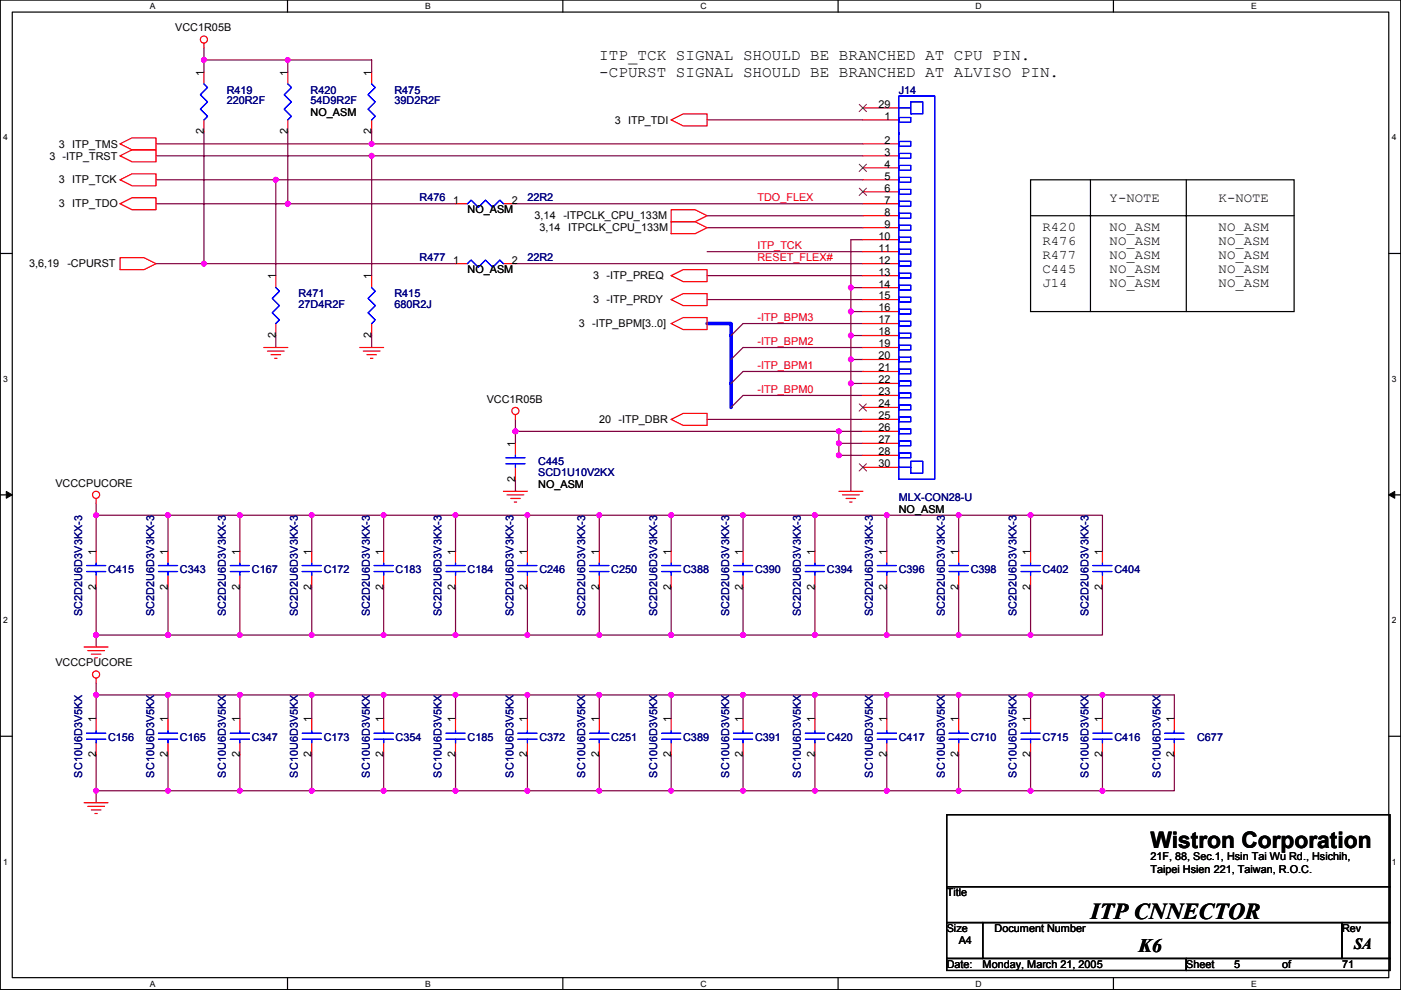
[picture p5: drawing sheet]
<svg xmlns="http://www.w3.org/2000/svg" width="297mm" height="210mm" viewBox="0 0 297 210" stroke-linecap="round" stroke-linejoin="round" font-family="sans-serif">
<path d="M.1 0h296.9v209.8h-296.9zM2.6 2.6h291.8v204.7h-291.8z" fill="none" stroke="#000" stroke-width=".25"/>
<g fill="#fff">
<path d="M31.8 .3h1.2v2h-1.2z"/>
<path d="M31.8 207.5h1.2v2.1h-1.2z"/>
</g>
<path d="M61 0v2.6M61 207.3v2.5" fill="none" stroke="#000" stroke-width=".25"/>
<g fill="#fff">
<path d="M90.1 .3h1.2v2h-1.2z"/>
<path d="M90.1 207.5h1.2v2.1h-1.2z"/>
</g>
<path d="M119.3 0v2.6M119.3 207.3v2.5" fill="none" stroke="#000" stroke-width=".25"/>
<g fill="#fff">
<path d="M148.5 .3h1.3v2h-1.3z"/>
<path d="M148.5 207.5h1.3v2.1h-1.3z"/>
</g>
<path d="M177.7 0v2.6M177.7 207.3v2.5" fill="none" stroke="#000" stroke-width=".25"/>
<g fill="#fff">
<path d="M206.9 .3h1.2v2h-1.2z"/>
<path d="M206.9 207.5h1.2v2.1h-1.2z"/>
</g>
<path d="M236.1 0v2.6M236.1 207.3v2.5" fill="none" stroke="#000" stroke-width=".25"/>
<g fill="#fff">
<path d="M265.2 .3h1.2v2h-1.2z"/>
<path d="M265.2 207.5h1.2v2.1h-1.2z"/>
<path d="M.7 28.2h1v2h-1z"/>
<path d="M295.1 28.2h1v2h-1z"/>
<path d="M.7 79.3h1v2.1h-1z"/>
<path d="M295.1 79.3h1v2.1h-1z"/>
</g>
<path d="M.1 53.7h2.5M294.4 53.7h2.6" fill="none" stroke="#000" stroke-width=".25"/>
<g fill="#fff">
<path d="M.7 130.5h1v2h-1z"/>
<path d="M295.1 130.5h1v2h-1z"/>
</g>
<path d="M.1 104.9h2.5M294.4 104.9h2.6" fill="none" stroke="#000" stroke-width=".25"/>
<path d="M1.3 104.2l1.3 .7-1.3 .7zM294.4 104.9l1.3-.7v1.4z" fill="#000" stroke="#000" stroke-width=".21"/>
<g fill="#fff">
<path d="M.7 181.7h1v2h-1z"/>
<path d="M295.1 181.7h1v2h-1z"/>
</g>
<g fill="none" stroke="#000" stroke-width=".25">
<path d="M218.5 38.1h55.9v28h-55.9zM231.2 38.1v28M251.5 38.1v28M218.5 45.7h55.9M.1 156.1h2.5M294.4 156.1h2.6M200.7 172.7h94v15.3h-94zM200.7 188h94v7.6h-94zM200.7 195.6h7.6v7.6h-7.6zM208.3 195.6h76.2v7.6h-76.2zM284.5 195.6h10.2v7.6h-10.2zM200.7 203.2h50.8v2.6h-50.8z"/>
<path d="M251.5 203.2h43.2v2.6h-43.2z"/>
</g>
<g fill="none" stroke="#800040" stroke-width=".25">
<path d="M43.2 10.2v5.1M43.2 12.7h35.6v2.6M61 12.7v2.6M33.1 38.1h25.4v20.3M33.1 33h149.8M33.1 30.5h45.7M43.2 28v27.9M58.5 38.1h124.4M61 28v15.2M78.8 28v2.5h104.1M78.8 33v25.4M149.9 25.4h33"/>
<path d="M33.1 43.2h63.5M33.1 55.9h63.5M109.3 43.2h73.6M109.3 55.9h73.6M149.9 58.4h33M149.9 45.7h33M149.9 48.3h33M149.9 53.4h33M182.9 50.8h-2.5v53.4M58.5 71.1v2.6M78.8 71.1v2.6M149.9 63.5h33"/>
<path d="M180.4 61h2.5M180.4 66.1h2.5M180.4 76.2h2.5M180.4 71.1h2.5M182.9 68.6h-25.4l-2.5 2.5M182.9 78.8h-25.4l-2.5 2.5M182.9 73.7h-25.4l-2.5 2.5M109.3 91.5h73.6M109.3 88.9v5.1M149.9 88.9h33M177.9 94h5M177.9 91.5v5h5"/>
<path d="M180.4 81.3h2.5M182.9 83.8h-25.4l-2.5 2.6M20.4 106.7v10.2M20.4 109.2h15.2M35.6 109.2h15.3v7.7M35.6 109.2v7.7M50.9 109.2h15.2M66.1 109.2h15.2v7.7M66.1 109.2v7.7M81.3 109.2h15.3v7.7M96.6 109.2h15.2v7.7M109.3 101.6v2.6"/>
<path d="M111.8 109.2h15.3v7.7M127.1 109.2h15.2v7.7M142.3 109.2h15.2v7.7M157.5 109.2h15.3M172.8 109.2h15.2v7.7M172.8 109.2v7.7M188 109.2h15.3v7.7M203.3 109.2h15.2M218.5 109.2h15.2v7.7M218.5 109.2v7.7M20.4 124.5v10.1h15.2M20.4 134.6v2.6"/>
<path d="M35.6 124.5v10.1M50.9 124.5v10.1h-15.3M50.9 134.6h15.2M66.1 124.5v10.1M81.3 124.5v10.1h-15.2M96.6 124.5v10.1h-15.3M96.6 134.6h15.2M111.8 124.5v10.1M127.1 124.5v10.1h-15.3M127.1 134.6h15.2M142.3 124.5v10.1M157.5 124.5v10.1h-15.2"/>
<path d="M157.5 134.6h30.5M172.8 124.5v10.1M188 124.5v10.1M203.3 124.5v10.1h-15.3M203.3 134.6h15.2M218.5 124.5v10.1M233.7 124.5v10.1h-15.2M20.4 144.8v7.6M20.4 147.3h15.2M35.6 147.3h15.3v5.1M35.6 147.3v5.1M50.9 147.3h30.4"/>
<path d="M66.1 147.3v5.1M81.3 147.3h15.3v5.1M81.3 147.3v5.1M96.6 147.3h15.2M111.8 147.3h15.3v5.1M111.8 147.3v5.1M127.1 147.3h15.2M142.3 147.3h15.2v5.1M142.3 147.3v5.1M157.5 147.3h30.5M172.8 147.3v5.1M188 147.3h15.3v5.1"/>
<path d="M188 147.3v5.1M203.3 147.3h15.2M218.5 147.3h15.2v5.1M218.5 147.3v5.1M233.7 147.3h15.3v5.1M20.4 160v10.2M20.4 167.7h15.2M35.6 160v7.7h15.3M50.9 160v7.7h15.2M66.1 160v7.7M81.3 160v7.7h-15.2M96.6 160v7.7h-15.3"/>
<path d="M111.8 160v7.7h-15.2M127.1 160v7.7h-15.3M142.3 160v7.7h-15.2M157.5 160v7.7h-15.2M172.8 160v7.7h-15.3M188 160v7.7h-15.2M203.3 160v7.7h-15.3M218.5 160v7.7h-15.2M218.5 167.7h15.2M233.7 160v7.7M249 160v7.7h-15.3"/>
</g>
<g fill="#f0f" stroke="#f0f" stroke-width=".25">
<circle cx="20.4" cy="109.2" r=".5"/>
<circle cx="35.6" cy="109.2" r=".5"/>
<circle cx="50.8" cy="109.2" r=".5"/>
<circle cx="66.1" cy="109.2" r=".5"/>
<circle cx="81.3" cy="109.2" r=".5"/>
<circle cx="96.6" cy="109.2" r=".5"/>
<circle cx="111.8" cy="109.2" r=".5"/>
<circle cx="127" cy="109.2" r=".5"/>
<circle cx="142.3" cy="109.2" r=".5"/>
<circle cx="157.5" cy="109.2" r=".5"/>
<circle cx="172.8" cy="109.2" r=".5"/>
<circle cx="188" cy="109.2" r=".5"/>
<circle cx="203.2" cy="109.2" r=".5"/>
<circle cx="218.5" cy="109.2" r=".5"/>
<circle cx="20.4" cy="134.6" r=".5"/>
<circle cx="35.6" cy="134.6" r=".5"/>
<circle cx="50.8" cy="134.6" r=".5"/>
<circle cx="66.1" cy="134.6" r=".5"/>
<circle cx="81.3" cy="134.6" r=".5"/>
<circle cx="96.6" cy="134.6" r=".5"/>
<circle cx="111.8" cy="134.6" r=".5"/>
<circle cx="127" cy="134.6" r=".5"/>
<circle cx="142.3" cy="134.6" r=".5"/>
<circle cx="157.5" cy="134.6" r=".5"/>
<circle cx="172.8" cy="134.6" r=".5"/>
<circle cx="188" cy="134.6" r=".5"/>
<circle cx="203.2" cy="134.6" r=".5"/>
<circle cx="218.5" cy="134.6" r=".5"/>
<circle cx="61" cy="43.2" r=".5"/>
<circle cx="78.8" cy="33" r=".5"/>
<circle cx="177.8" cy="94" r=".5"/>
<circle cx="58.5" cy="38.1" r=".5"/>
<circle cx="180.4" cy="76.2" r=".5"/>
<circle cx="180.4" cy="71.1" r=".5"/>
<circle cx="43.2" cy="55.9" r=".5"/>
<circle cx="180.4" cy="66" r=".5"/>
<circle cx="180.4" cy="61" r=".5"/>
<circle cx="177.8" cy="96.5" r=".5"/>
<circle cx="180.4" cy="81.3" r=".5"/>
<circle cx="78.8" cy="30.5" r=".5"/>
<circle cx="109.3" cy="91.4" r=".5"/>
<circle cx="43.2" cy="12.7" r=".5"/>
<circle cx="61" cy="12.7" r=".5"/>
<circle cx="177.8" cy="91.4" r=".5"/>
<circle cx="20.4" cy="147.3" r=".5"/>
<circle cx="35.6" cy="147.3" r=".5"/>
<circle cx="50.8" cy="147.3" r=".5"/>
<circle cx="66.1" cy="147.3" r=".5"/>
<circle cx="81.3" cy="147.3" r=".5"/>
<circle cx="96.6" cy="147.3" r=".5"/>
<circle cx="111.8" cy="147.3" r=".5"/>
<circle cx="127" cy="147.3" r=".5"/>
<circle cx="142.3" cy="147.3" r=".5"/>
<circle cx="157.5" cy="147.3" r=".5"/>
<circle cx="172.8" cy="147.3" r=".5"/>
<circle cx="188" cy="147.3" r=".5"/>
<circle cx="203.2" cy="147.3" r=".5"/>
<circle cx="218.5" cy="147.3" r=".5"/>
<circle cx="233.7" cy="147.3" r=".5"/>
<circle cx="20.4" cy="167.6" r=".5"/>
<circle cx="35.6" cy="167.6" r=".5"/>
<circle cx="50.8" cy="167.6" r=".5"/>
<circle cx="66.1" cy="167.6" r=".5"/>
<circle cx="81.3" cy="167.6" r=".5"/>
<circle cx="96.6" cy="167.6" r=".5"/>
<circle cx="111.8" cy="167.6" r=".5"/>
<circle cx="127" cy="167.6" r=".5"/>
<circle cx="142.3" cy="167.6" r=".5"/>
<circle cx="157.5" cy="167.6" r=".5"/>
<circle cx="172.8" cy="167.6" r=".5"/>
<circle cx="188" cy="167.6" r=".5"/>
<circle cx="203.2" cy="167.6" r=".5"/>
<circle cx="233.7" cy="167.6" r=".5"/>
<circle cx="218.5" cy="167.6" r=".5"/>
</g>
<path d="M149.9 68.6h5.1v17.8" fill="none" stroke="#00f" stroke-width=".76"/>
<g fill="none" stroke="#f00" stroke-width=".25">
<path d="M43.2 9.2v1M43.2 15.3v2.5M61 15.3v2.5M78.8 15.3v2.5M25.5 33l2.5-1.2h5.1v2.5h-5.1zM25.5 30.5l2.5-1.3h5.1v2.6h-5.1zM25.5 38.1l2.5-1.2h5.1v2.5h-5.1zM43.2 25.4v2.6M61 25.4v2.6M78.8 25.4v2.6M142.3 25.4l2.5-1.2h5.1v2.5h-5.1zM182.9 25.4h7.7"/>
<path d="M182.9 30.5h7.7M182.9 33h7.7M182.9 35.6h7.7M182.9 38.1h7.7M182.9 22.9h7.7M25.5 54.6h5l2.6 1.3-2.6 1.3h-5zM25.5 43.2l2.5-1.3h5.1v2.6h-5.1zM58.5 58.4v2.6M78.8 58.4v2.6M96.6 43.2h2.5M96.6 55.9h2.5M106.7 43.2h2.6"/>
<path d="M106.7 55.9h2.6M142.3 47h5.1l2.5 1.3-2.5 1.3h-5.1zM142.3 44.5h5.1l2.5 1.2-2.5 1.3h-5.1zM142.3 58.4l2.5-1.2h5.1v2.5h-5.1zM182.9 40.7h7.7M182.9 43.2h7.7M182.9 45.7h7.7M182.9 48.3h7.7M182.9 50.8h7.7M182.9 53.4h7.7M182.9 55.9h7.7M182.9 58.4h7.7"/>
<path d="M55.9 73.7h5.1M56.7 74.4h3.6M57.5 75.2h2M58.2 76h.5M58.5 68.6v2.5M76.3 73.7h5M77 74.4h3.6M77.8 75.2h2M78.5 76h.6M78.8 68.6v2.5M142.3 63.5l2.5-1.2h5.1v2.5h-5.1zM142.3 68.6l2.5-1.3h5.1v2.6h-5.1z"/>
<path d="M182.9 73.7h7.7M182.9 61h7.7M182.9 63.5h7.7M182.9 66.1h7.7M182.9 68.6h7.7M182.9 71.1h7.7M182.9 76.2h7.7M182.9 78.8h7.7M109.3 87.9v1M109.3 94v2.5M109.3 99.1v2.5M142.3 88.9l2.5-1.2h5.1v2.5h-5.1z"/>
<path d="M182.9 81.3h7.7M182.9 83.8h7.7M182.9 86.4h7.7M182.9 88.9h7.7M182.9 91.5h7.7M182.9 94h7.7M182.9 96.5h7.7M182.9 99.1h7.7M20.4 105.7v1M20.4 116.9v2.5M35.6 116.9v2.5M50.9 116.9v2.5"/>
<path d="M66.1 116.9v2.5M81.3 116.9v2.5M96.6 116.9v2.5M106.7 104.2h5.1M107.5 104.9h3.6M108.3 105.7h2M109 106.4h.5M111.8 116.9v2.5M127.1 116.9v2.5M142.3 116.9v2.5M157.5 116.9v2.5M172.8 116.9v2.5"/>
<path d="M177.9 104.2h5M178.6 104.9h3.6M179.4 105.7h2M180.1 106.4h.6M188 116.9v2.5M203.3 116.9v2.5M218.5 116.9v2.5M233.7 116.9v2.5M17.8 137.2h5.1M18.6 137.9h3.6M19.4 138.7h2M20.1 139.5h.5"/>
<path d="M20.4 121.9v2.6M35.6 121.9v2.6M50.9 121.9v2.6M66.1 121.9v2.6M81.3 121.9v2.6M96.6 121.9v2.6M111.8 121.9v2.6M127.1 121.9v2.6M142.3 121.9v2.6M157.5 121.9v2.6M172.8 121.9v2.6M188 121.9v2.6"/>
<path d="M203.3 121.9v2.6M218.5 121.9v2.6M233.7 121.9v2.6M20.4 143.8v1M20.4 152.4v2.6M20.4 157.5v2.5M35.6 152.4v2.6M35.6 157.5v2.5M50.9 152.4v2.6M50.9 157.5v2.5M66.1 152.4v2.6M66.1 157.5v2.5"/>
<path d="M81.3 152.4v2.6M81.3 157.5v2.5M96.6 152.4v2.6M96.6 157.5v2.5M111.8 152.4v2.6M111.8 157.5v2.5M127.1 152.4v2.6M127.1 157.5v2.5M142.3 152.4v2.6M142.3 157.5v2.5M157.5 152.4v2.6M157.5 157.5v2.5"/>
<path d="M172.8 152.4v2.6M172.8 157.5v2.5M188 152.4v2.6M188 157.5v2.5M203.3 152.4v2.6M203.3 157.5v2.5M218.5 152.4v2.6M218.5 157.5v2.5M233.7 152.4v2.6M233.7 157.5v2.5M249 152.4v2.6M249 157.5v2.5"/>
<path d="M17.8 170.2h5.1M18.6 171h3.6M19.4 171.7h2M20.1 172.5h.5"/>
<circle cx="43.2" cy="8.4" r=".76"/>
<circle cx="109.3" cy="87.1" r=".76"/>
<circle cx="20.4" cy="104.9" r=".76"/>
<circle cx="20.4" cy="143" r=".76"/>
</g>
<path d="M182.2 34.8l1.5 1.6M182.2 39.9l1.5 1.5M182.2 22.1l1.5 1.6M183.7 34.8l-1.5 1.6M183.7 39.9l-1.5 1.5M183.7 22.1l-1.5 1.6M182.2 85.6l1.5 1.6M182.2 98.3l1.5 1.6M183.7 85.6l-1.5 1.6M183.7 98.3l-1.5 1.6" fill="none" stroke="#804000" stroke-width=".21"/>
<g fill="none" stroke="#00f" stroke-width=".25">
<path d="M43.2 17.8l.8 .8-1.5 1.5 1.5 1.5-1.5 1.5 1.5 1.6-.8 .7M61 17.8l.8 .8-1.5 1.5 1.5 1.5-1.5 1.5 1.5 1.6-.8 .7M78.8 17.8l.8 .8-1.6 1.5 1.6 1.5-1.6 1.5 1.6 1.6-.8 .7M190.6 20.3h7.6v81.3h-7.6zM190.6 24.9h2.5v1h-2.5zM190.6 30h2.5v1h-2.5zM190.6 32.5h2.5v1h-2.5zM190.6 35.1h2.5v1h-2.5zM190.6 37.6h2.5v1h-2.5zM190.6 22.9h2.5M190.6 28v.5M193.1 21.6h2.5v2.6h-2.5z"/>
<path d="M99.1 43.2l.8-.8 1.5 1.6 1.5-1.6 1.6 1.6 1.5-1.6 .7 .8M99.1 55.9l.8-.8 1.5 1.6 1.5-1.6 1.6 1.6 1.5-1.6 .7 .8M190.6 40.2h2.5v1h-2.5zM190.6 42.7h2.5v1h-2.5zM190.6 45.2h2.5v1h-2.5zM190.6 47.8h2.5v1h-2.5zM190.6 50.3h2.5v1h-2.5zM190.6 52.9h2.5v1h-2.5zM190.6 55.4h2.5v1h-2.5zM190.6 57.9h2.5v1h-2.5zM58.5 61l.7 .7-1.5 1.6 1.5 1.5-1.5 1.5 1.5 1.5-.7 .8M78.8 61l.8 .7-1.6 1.6 1.6 1.5-1.6 1.5 1.6 1.5-.8 .8"/>
<path d="M190.6 60.5h2.5v1h-2.5zM190.6 63h2.5v1h-2.5zM190.6 65.6h2.5v1h-2.5zM190.6 68.1h2.5v1h-2.5zM190.6 70.6h2.5v1h-2.5zM190.6 73.2h2.5v1h-2.5zM190.6 75.7h2.5v1h-2.5zM190.6 78.3h2.5v1h-2.5zM107.2 97h4.1M107.2 98.3h4.1M109.3 96.5v.5M109.3 98.3v.8"/>
<path d="M190.6 80.8h2.5v1h-2.5zM190.6 83.3h2.5v1h-2.5zM190.6 85.9h2.5v1h-2.5zM190.6 88.4h2.5v1h-2.5zM190.6 91h2.5v1h-2.5zM190.6 93.5h2.5v1h-2.5zM190.6 96h2.5v1h-2.5zM190.6 99.1h2.5M193.1 97.8h2.5v2.6h-2.5zM18.3 119.9h4.1M20.4 119.4v.5M33.6 119.9h4.1"/>
<path d="M35.6 119.4v.5M48.8 119.9h4.1M50.9 119.4v.5M64.1 119.9h4M66.1 119.4v.5M79.3 119.9h4.1M81.3 119.4v.5M94.5 119.9h4.1M96.6 119.4v.5M109.8 119.9h4.1M111.8 119.4v.5M125 119.9h4.1"/>
<path d="M127.1 119.4v.5M140.3 119.9h4M142.3 119.4v.5M155.5 119.9h4.1M157.5 119.4v.5M170.7 119.9h4.1M172.8 119.4v.5M186 119.9h4.1M188 119.4v.5M201.2 119.9h4.1M203.3 119.4v.5M216.5 119.9h4"/>
<path d="M218.5 119.4v.5M231.7 119.9h4.1M233.7 119.4v.5M18.3 121.2h4.1M20.4 121.2v.7M33.6 121.2h4.1M35.6 121.2v.7M48.8 121.2h4.1M50.9 121.2v.7M64.1 121.2h4M66.1 121.2v.7M79.3 121.2h4.1"/>
<path d="M81.3 121.2v.7M94.5 121.2h4.1M96.6 121.2v.7M109.8 121.2h4.1M111.8 121.2v.7M125 121.2h4.1M127.1 121.2v.7M140.3 121.2h4M142.3 121.2v.7M155.5 121.2h4.1M157.5 121.2v.7M170.7 121.2h4.1"/>
<path d="M172.8 121.2v.7M186 121.2h4.1M188 121.2v.7M201.2 121.2h4.1M203.3 121.2v.7M216.5 121.2h4M218.5 121.2v.7M231.7 121.2h4.1M233.7 121.2v.7M18.3 155.5h4.1M18.3 156.7h4.1M20.4 155v.5"/>
<path d="M20.4 156.7v.8M33.6 155.5h4.1M33.6 156.7h4.1M35.6 155v.5M35.6 156.7v.8M48.8 155.5h4.1M48.8 156.7h4.1M50.9 155v.5M50.9 156.7v.8M64.1 155.5h4M64.1 156.7h4M66.1 155v.5"/>
<path d="M66.1 156.7v.8M79.3 155.5h4.1M79.3 156.7h4.1M81.3 155v.5M81.3 156.7v.8M94.5 155.5h4.1M94.5 156.7h4.1M96.6 155v.5M96.6 156.7v.8M109.8 155.5h4.1M109.8 156.7h4.1M111.8 155v.5"/>
<path d="M111.8 156.7v.8M125 155.5h4.1M125 156.7h4.1M127.1 155v.5M127.1 156.7v.8M140.3 155.5h4M140.3 156.7h4M142.3 155v.5M142.3 156.7v.8M155.5 155.5h4.1M155.5 156.7h4.1M157.5 155v.5"/>
<path d="M157.5 156.7v.8M170.7 155.5h4.1M170.7 156.7h4.1M172.8 155v.5M172.8 156.7v.8M186 155.5h4.1M186 156.7h4.1M188 155v.5M188 156.7v.8M201.2 155.5h4.1M201.2 156.7h4.1M203.3 155v.5"/>
<path d="M203.3 156.7v.8M216.5 155.5h4M216.5 156.7h4M218.5 155v.5M218.5 156.7v.8M231.7 155.5h4.1M231.7 156.7h4.1M233.7 155v.5M233.7 156.7v.8M246.9 155.5h4.1M246.9 156.7h4.1M249 155v.5"/>
<path d="M249 156.7v.8"/>
</g>
<g font-size="4.8">
<text x="243.9" y="179.7">Wistron Corporation</text>
<text x="231.2" y="194.9">ITP CNNECTOR</text>
</g>
<text font-size="4.1" x="241.4" y="201.8">K6</text>
<g font-size="3.3">
<text x="127.1" y="12.8">ITP_TCK SIGNAL SHOULD BE BRANCHED AT CPU PIN.</text>
<text x="127.1" y="16.4">-CPURST SIGNAL SHOULD BE BRANCHED AT ALVISO PIN.</text>
<text x="287.1" y="201.1">SA</text>
</g>
<g font-size="2.8">
<text x="235.3" y="42.9">Y-NOTE</text>
<text x="258.4" y="42.9">K-NOTE</text>
<text x="221" y="48.9">R420</text>
<text x="221" y="51.9">R476</text>
<text x="235.3" y="48.9">NO_ASM</text>
<text x="235.3" y="51.9">NO_ASM</text>
<text x="258.4" y="48.9">NO_ASM</text>
<text x="258.4" y="51.9">NO_ASM</text>
<text x="221" y="54.9">R477</text>
<text x="221" y="57.9">C445</text>
<text x="235.3" y="54.9">NO_ASM</text>
<text x="235.3" y="57.9">NO_ASM</text>
<text x="258.4" y="54.9">NO_ASM</text>
<text x="258.4" y="57.9">NO_ASM</text>
<text x="221" y="60.9">J14</text>
<text x="235.3" y="60.9">NO_ASM</text>
<text x="258.4" y="60.9">NO_ASM</text>
</g>
<g font-size="2.3">
<text x="37.1" y="6.6">VCC1R05B</text>
<text x="43.2" y="16" transform="rotate(-90 43.2 16)">1</text>
<text x="61" y="16" transform="rotate(-90 61 16)">1</text>
<text x="78.8" y="16" transform="rotate(-90 78.8 16)">1</text>
<text x="186.2" y="22.9">29</text>
<text x="43.2" y="28.5" transform="rotate(-90 43.2 28.5)">2</text>
<text x="61" y="28.5" transform="rotate(-90 61 28.5)">2</text>
<text x="65.8" y="24.7">NO_ASM</text>
<text x="78.8" y="28.5" transform="rotate(-90 78.8 28.5)">2</text>
<text x="130.4" y="26.2">3 ITP_TDI</text>
<text x="187.5" y="25.4">1</text>
<text x="10.5" y="33.8">3 -ITP_TRST</text>
<text x="12.5" y="31.3">3 ITP_TMS</text>
<text x="187.5" y="30.5">2</text>
<text x="187.5" y="33">3</text>
<text x="187.5" y="35.6">4</text>
<text x="12.5" y="38.9">3 ITP_TCK</text>
<text x="187.5" y="38.1">5</text>
<text x="187.5" y="40.6">6</text>
<text x="12.5" y="44">3 ITP_TDO</text>
<text x="96.1" y="43.2">1</text>
<text x="99.1" y="45.3">NO_ASM</text>
<text x="108.5" y="43.2">2</text>
<text x="113.3" y="46.5">3,14</text>
<text x="119.4" y="46.5">-ITPCLK_CPU_133M</text>
<text x="187.5" y="43.2">7</text>
<text x="187.5" y="45.7">8</text>
<text x="114.4" y="49.1">3,14</text>
<text x="120.5" y="49.1">ITPCLK_CPU_133M</text>
<text x="186.2" y="50.8">10</text>
<text x="186.2" y="53.3">11</text>
<text x="187.5" y="48.3">9</text>
<text x="6.2" y="56.7">3,6,19</text>
<text x="14.3" y="56.7">-CPURST</text>
<text x="58.5" y="59.2" transform="rotate(-90 58.5 59.2)">1</text>
<text x="78.8" y="59.2" transform="rotate(-90 78.8 59.2)">1</text>
<text x="96.1" y="55.9">1</text>
<text x="99.1" y="58">NO_ASM</text>
<text x="108.5" y="55.9">2</text>
<text x="125.8" y="59.2">3 -ITP_PREQ</text>
<text x="186.2" y="55.9">12</text>
<text x="186.2" y="58.4">13</text>
<text x="125.8" y="64.3">3 -ITP_PRDY</text>
<text x="186.2" y="61">14</text>
<text x="186.2" y="63.5">15</text>
<text x="58.5" y="71.7" transform="rotate(-90 58.5 71.7)">2</text>
<text x="78.8" y="71.7" transform="rotate(-90 78.8 71.7)">2</text>
<text x="122.7" y="69.4">3 -ITP_BPM[3..0]</text>
<text x="186.2" y="66">16</text>
<text x="186.2" y="68.6">17</text>
<text x="186.2" y="71.1">18</text>
<text x="186.2" y="73.7">19</text>
<text x="186.2" y="76.2">20</text>
<text x="186.2" y="78.7">21</text>
<text x="186.2" y="81.3">22</text>
<text x="186.2" y="83.8">23</text>
<text x="103.2" y="85.4">VCC1R05B</text>
<text x="127.1" y="89.7">20 -ITP_DBR</text>
<text x="186.2" y="86.4">24</text>
<text x="186.2" y="88.9">25</text>
<text x="109.3" y="94.8" transform="rotate(-90 109.3 94.8)">1</text>
<text x="186.2" y="91.4">26</text>
<text x="186.2" y="94">27</text>
<text x="186.2" y="96.5">28</text>
<text x="186.2" y="99.1">30</text>
<text x="11.7" y="103.2">VCCCPUCORE</text>
<text x="109.3" y="102.2" transform="rotate(-90 109.3 102.2)">2</text>
<text x="114.1" y="103.4">NO_ASM</text>
<text x="190.6" y="108.8">NO_ASM</text>
<text x="20.4" y="117.6" transform="rotate(-90 20.4 117.6)">1</text>
<text x="35.6" y="117.6" transform="rotate(-90 35.6 117.6)">1</text>
<text x="50.8" y="117.6" transform="rotate(-90 50.8 117.6)">1</text>
<text x="66.1" y="117.6" transform="rotate(-90 66.1 117.6)">1</text>
<text x="81.3" y="117.6" transform="rotate(-90 81.3 117.6)">1</text>
<text x="96.6" y="117.6" transform="rotate(-90 96.6 117.6)">1</text>
<text x="111.8" y="117.6" transform="rotate(-90 111.8 117.6)">1</text>
<text x="127" y="117.6" transform="rotate(-90 127 117.6)">1</text>
<text x="142.3" y="117.6" transform="rotate(-90 142.3 117.6)">1</text>
<text x="157.5" y="117.6" transform="rotate(-90 157.5 117.6)">1</text>
<text x="172.8" y="117.6" transform="rotate(-90 172.8 117.6)">1</text>
<text x="188" y="117.6" transform="rotate(-90 188 117.6)">1</text>
<text x="203.2" y="117.6" transform="rotate(-90 203.2 117.6)">1</text>
<text x="218.5" y="117.6" transform="rotate(-90 218.5 117.6)">1</text>
<text x="233.7" y="117.6" transform="rotate(-90 233.7 117.6)">1</text>
<text x="20.4" y="125" transform="rotate(-90 20.4 125)">2</text>
<text x="35.6" y="125" transform="rotate(-90 35.6 125)">2</text>
<text x="50.8" y="125" transform="rotate(-90 50.8 125)">2</text>
<text x="66.1" y="125" transform="rotate(-90 66.1 125)">2</text>
<text x="81.3" y="125" transform="rotate(-90 81.3 125)">2</text>
<text x="96.6" y="125" transform="rotate(-90 96.6 125)">2</text>
<text x="111.8" y="125" transform="rotate(-90 111.8 125)">2</text>
<text x="127" y="125" transform="rotate(-90 127 125)">2</text>
<text x="142.3" y="125" transform="rotate(-90 142.3 125)">2</text>
<text x="157.5" y="125" transform="rotate(-90 157.5 125)">2</text>
<text x="172.8" y="125" transform="rotate(-90 172.8 125)">2</text>
<text x="188" y="125" transform="rotate(-90 188 125)">2</text>
<text x="203.2" y="125" transform="rotate(-90 203.2 125)">2</text>
<text x="218.5" y="125" transform="rotate(-90 218.5 125)">2</text>
<text x="233.7" y="125" transform="rotate(-90 233.7 125)">2</text>
<text x="11.7" y="141.3">VCCCPUCORE</text>
<text x="20.4" y="153.2" transform="rotate(-90 20.4 153.2)">1</text>
<text x="35.6" y="153.2" transform="rotate(-90 35.6 153.2)">1</text>
<text x="50.8" y="153.2" transform="rotate(-90 50.8 153.2)">1</text>
<text x="66.1" y="153.2" transform="rotate(-90 66.1 153.2)">1</text>
<text x="81.3" y="153.2" transform="rotate(-90 81.3 153.2)">1</text>
<text x="96.6" y="153.2" transform="rotate(-90 96.6 153.2)">1</text>
<text x="111.8" y="153.2" transform="rotate(-90 111.8 153.2)">1</text>
<text x="127" y="153.2" transform="rotate(-90 127 153.2)">1</text>
<text x="142.3" y="153.2" transform="rotate(-90 142.3 153.2)">1</text>
<text x="157.5" y="153.2" transform="rotate(-90 157.5 153.2)">1</text>
<text x="172.8" y="153.2" transform="rotate(-90 172.8 153.2)">1</text>
<text x="188" y="153.2" transform="rotate(-90 188 153.2)">1</text>
<text x="203.2" y="153.2" transform="rotate(-90 203.2 153.2)">1</text>
<text x="218.5" y="153.2" transform="rotate(-90 218.5 153.2)">1</text>
<text x="233.7" y="153.2" transform="rotate(-90 233.7 153.2)">1</text>
<text x="249" y="153.2" transform="rotate(-90 249 153.2)">1</text>
<text x="20.4" y="160.6" transform="rotate(-90 20.4 160.6)">2</text>
<text x="35.6" y="160.6" transform="rotate(-90 35.6 160.6)">2</text>
<text x="50.8" y="160.6" transform="rotate(-90 50.8 160.6)">2</text>
<text x="66.1" y="160.6" transform="rotate(-90 66.1 160.6)">2</text>
<text x="81.3" y="160.6" transform="rotate(-90 81.3 160.6)">2</text>
<text x="96.6" y="160.6" transform="rotate(-90 96.6 160.6)">2</text>
<text x="111.8" y="160.6" transform="rotate(-90 111.8 160.6)">2</text>
<text x="127" y="160.6" transform="rotate(-90 127 160.6)">2</text>
<text x="142.3" y="160.6" transform="rotate(-90 142.3 160.6)">2</text>
<text x="157.5" y="160.6" transform="rotate(-90 157.5 160.6)">2</text>
<text x="172.8" y="160.6" transform="rotate(-90 172.8 160.6)">2</text>
<text x="188" y="160.6" transform="rotate(-90 188 160.6)">2</text>
<text x="203.2" y="160.6" transform="rotate(-90 203.2 160.6)">2</text>
<text x="218.5" y="160.6" transform="rotate(-90 218.5 160.6)">2</text>
<text x="233.7" y="160.6" transform="rotate(-90 233.7 160.6)">2</text>
<text x="249" y="160.6" transform="rotate(-90 249 160.6)">2</text>
<text x="243.9" y="182.4">21F, 88, Sec.1, Hsin Tai Wu Rd., Hsichih,</text>
<text x="243.9" y="185">Taipei Hsien 221, Taiwan, R.O.C.</text>
<text x="200.7" y="190">Title</text>
<text x="200.7" y="197.7">Size</text>
<text x="210.9" y="197.7">Document Number</text>
<text x="284.5" y="197.7">Rev</text>
<text x="203.3" y="200.2">A4</text>
<text x="200.7" y="205.3">Date:</text>
<text x="208.3" y="205.3">Monday, March 21, 2005</text>
<text x="251.5" y="205.3">Sheet</text>
<text x="261.7" y="205.3">5</text>
<text x="271.8" y="205.3">of</text>
<text x="284.5" y="205.3">71</text>
</g>
<g font-size="2.3" fill="#000080">
<text x="48.1" y="19.9">R419</text>
<text x="48.1" y="22.1">220R2F</text>
<text x="65.8" y="19.9">R420</text>
<text x="65.8" y="22.1">54D9R2F</text>
<text x="83.6" y="19.9">R475</text>
<text x="83.6" y="22.1">39D2R2F</text>
<text x="190.6" y="19.9">J14</text>
<text x="89" y="42.7">R476</text>
<text x="111.8" y="42.7">22R2</text>
<text x="89" y="55.4">R477</text>
<text x="111.8" y="55.4">22R2</text>
<text x="63.3" y="63">R471</text>
<text x="63.3" y="65.3">27D4R2F</text>
<text x="83.6" y="63">R415</text>
<text x="83.6" y="65.3">680R2J</text>
<text x="114.1" y="98.6">C445</text>
<text x="114.1" y="100.9">SCD1U10V2KX</text>
<text x="190.6" y="106.2">MLX-CON28-U</text>
<text x="22.9" y="121.5">C415</text>
<text x="38.2" y="121.5">C343</text>
<text x="53.4" y="121.5">C167</text>
<text x="68.6" y="121.5">C172</text>
<text x="83.9" y="121.5">C183</text>
<text x="99.1" y="121.5">C184</text>
<text x="114.4" y="121.5">C246</text>
<text x="129.6" y="121.5">C250</text>
<text x="144.8" y="121.5">C388</text>
<text x="160.1" y="121.5">C390</text>
<text x="175.3" y="121.5">C394</text>
<text x="190.6" y="121.5">C396</text>
<text x="205.8" y="121.5">C398</text>
<text x="221" y="121.5">C402</text>
<text x="236.3" y="121.5">C404</text>
<text x="17.4" y="130.6" transform="rotate(-90 17.4 130.6)">SC2D2U6D3V3KX-3</text>
<text x="32.7" y="130.6" transform="rotate(-90 32.7 130.6)">SC2D2U6D3V3KX-3</text>
<text x="47.9" y="130.6" transform="rotate(-90 47.9 130.6)">SC2D2U6D3V3KX-3</text>
<text x="63.1" y="130.6" transform="rotate(-90 63.1 130.6)">SC2D2U6D3V3KX-3</text>
<text x="78.4" y="130.6" transform="rotate(-90 78.4 130.6)">SC2D2U6D3V3KX-3</text>
<text x="93.6" y="130.6" transform="rotate(-90 93.6 130.6)">SC2D2U6D3V3KX-3</text>
<text x="108.9" y="130.6" transform="rotate(-90 108.9 130.6)">SC2D2U6D3V3KX-3</text>
<text x="124.1" y="130.6" transform="rotate(-90 124.1 130.6)">SC2D2U6D3V3KX-3</text>
<text x="139.3" y="130.6" transform="rotate(-90 139.3 130.6)">SC2D2U6D3V3KX-3</text>
<text x="154.6" y="130.6" transform="rotate(-90 154.6 130.6)">SC2D2U6D3V3KX-3</text>
<text x="169.8" y="130.6" transform="rotate(-90 169.8 130.6)">SC2D2U6D3V3KX-3</text>
<text x="185.1" y="130.6" transform="rotate(-90 185.1 130.6)">SC2D2U6D3V3KX-3</text>
<text x="200.3" y="130.6" transform="rotate(-90 200.3 130.6)">SC2D2U6D3V3KX-3</text>
<text x="215.5" y="130.6" transform="rotate(-90 215.5 130.6)">SC2D2U6D3V3KX-3</text>
<text x="230.8" y="130.6" transform="rotate(-90 230.8 130.6)">SC2D2U6D3V3KX-3</text>
<text x="22.9" y="157">C156</text>
<text x="38.2" y="157">C165</text>
<text x="53.4" y="157">C347</text>
<text x="68.6" y="157">C173</text>
<text x="83.9" y="157">C354</text>
<text x="99.1" y="157">C185</text>
<text x="114.4" y="157">C372</text>
<text x="129.6" y="157">C251</text>
<text x="144.8" y="157">C389</text>
<text x="160.1" y="157">C391</text>
<text x="175.3" y="157">C420</text>
<text x="190.6" y="157">C417</text>
<text x="205.8" y="157">C710</text>
<text x="221" y="157">C715</text>
<text x="236.3" y="157">C416</text>
<text x="253.8" y="157">C677</text>
<text x="17.4" y="164.9" transform="rotate(-90 17.4 164.9)">SC10U6D3V5KX</text>
<text x="32.7" y="164.9" transform="rotate(-90 32.7 164.9)">SC10U6D3V5KX</text>
<text x="47.9" y="164.9" transform="rotate(-90 47.9 164.9)">SC10U6D3V5KX</text>
<text x="63.1" y="164.9" transform="rotate(-90 63.1 164.9)">SC10U6D3V5KX</text>
<text x="78.4" y="164.9" transform="rotate(-90 78.4 164.9)">SC10U6D3V5KX</text>
<text x="93.6" y="164.9" transform="rotate(-90 93.6 164.9)">SC10U6D3V5KX</text>
<text x="108.9" y="164.9" transform="rotate(-90 108.9 164.9)">SC10U6D3V5KX</text>
<text x="124.1" y="164.9" transform="rotate(-90 124.1 164.9)">SC10U6D3V5KX</text>
<text x="139.3" y="164.9" transform="rotate(-90 139.3 164.9)">SC10U6D3V5KX</text>
<text x="154.6" y="164.9" transform="rotate(-90 154.6 164.9)">SC10U6D3V5KX</text>
<text x="169.8" y="164.9" transform="rotate(-90 169.8 164.9)">SC10U6D3V5KX</text>
<text x="185.1" y="164.9" transform="rotate(-90 185.1 164.9)">SC10U6D3V5KX</text>
<text x="200.3" y="164.9" transform="rotate(-90 200.3 164.9)">SC10U6D3V5KX</text>
<text x="215.5" y="164.9" transform="rotate(-90 215.5 164.9)">SC10U6D3V5KX</text>
<text x="230.8" y="164.9" transform="rotate(-90 230.8 164.9)">SC10U6D3V5KX</text>
<text x="246" y="164.9" transform="rotate(-90 246 164.9)">SC10U6D3V5KX</text>
</g>
<g font-size="2.3" fill="#f00">
<text x="160.6" y="42.7">TDO_FLEX</text>
<text x="160.6" y="52.9">ITP_TCK</text>
<text x="160.6" y="55.4">RESET_FLEX#</text>
<text x="160.6" y="68.1">-ITP_BPM3</text>
<text x="160.6" y="73.2">-ITP_BPM2</text>
<text x="160.6" y="83.3">-ITP_BPM0</text>
<text x="160.6" y="78.3">-ITP_BPM1</text>
</g>
<g font-size="1.8">
<text x="31.8" y="1.9">A</text>
<text x="90.1" y="1.9">B</text>
<text x="148.5" y="1.9">C</text>
<text x="206.9" y="1.9">D</text>
<text x="265.2" y="1.9">E</text>
<text x=".7" y="29.8">4</text>
<text x="295.1" y="29.8">4</text>
<text x=".7" y="81">3</text>
<text x="295.1" y="81">3</text>
<text x=".7" y="132.1">2</text>
<text x="295.1" y="132.1">2</text>
<text x=".7" y="183.3">1</text>
<text x="295.1" y="183.3">1</text>
<text x="31.8" y="209.2">A</text>
<text x="90.1" y="209.2">B</text>
<text x="148.5" y="209.2">C</text>
<text x="206.9" y="209.2">D</text>
<text x="265.2" y="209.2">E</text>
</g>
</svg>
